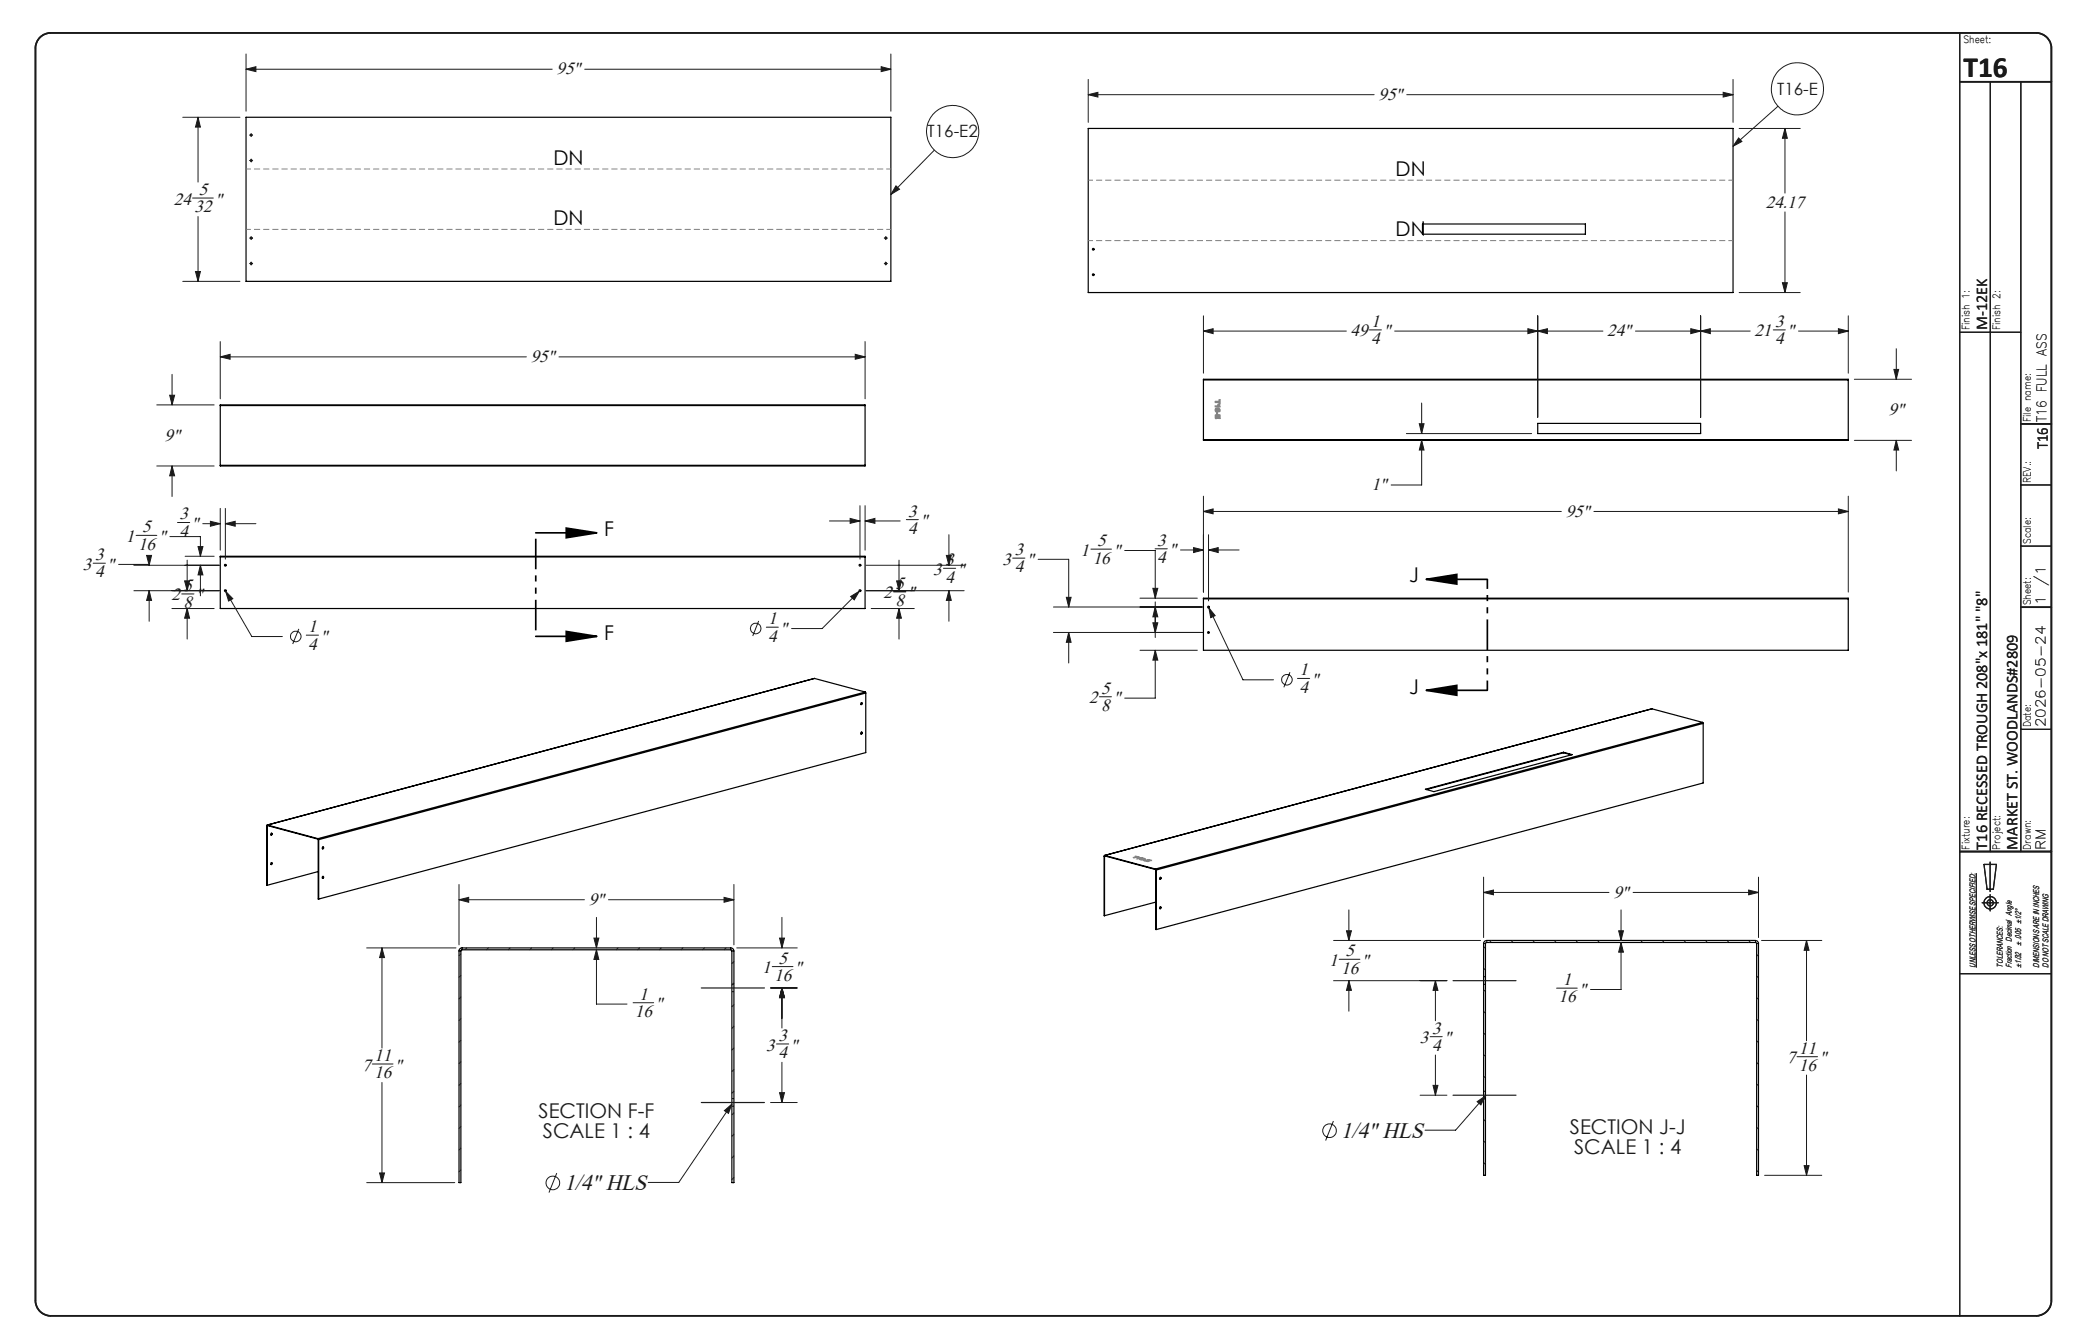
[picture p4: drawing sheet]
<svg xmlns="http://www.w3.org/2000/svg" width="432mm" height="279mm" viewBox="0 0 432 279" stroke-linecap="round" stroke-linejoin="round" font-family="sans-serif">
<g fill="none" stroke="#191924" stroke-width=".21">
<path d="M51.2 14.4l2-.5v1zM51.2 11.2v11.9M51.2 14.4h63.6M121.6 14.4h63.6M183.2 13.9l2 .5-2 .5zM185.2 11.2v11.9M226.2 19.7l2-.5v1zM226.2 16.5v8.9M226.2 19.7h59.5M292.5 19.7h67.8M358.2 19.2l2.1 .5-2.1 .5zM360.3 16.5v8.9"/>
<path d="M38 24.4h11.9M41.2 24.4l.5 2h-1.1zM41.2 24.4v13.5M51.9 28.1h.1M51.9 33.4h.1M52.1 28.1h.3M52.1 33.4h.3M52.2 27.8h.1M52.2 27.9v.3M52.2 28.4h.1M52.2 33.1h.1M52.2 33.2v.3"/>
<path d="M52.2 33.7h.1M52.5 28.1h.1M52.5 33.4h.1M186.3 38.6l.7 .7-1.8 1.1zM194.2 31.2l-9 9.2M361.5 28.7l.6 .7-1.8 1zM361.6 26.7h12.7M369.6 22.1l-9.3 8.3M371.1 26.7l.5 2.1h-1zM371.1 26.7v13.4M38 58.5h11.9M40 41.2h4.3"/>
<path d="M40.6 56.4h1.1l-.5 2.1zM41.2 45v13.5M51.9 49.5h.1M51.9 54.8h.1M52.1 49.5h.3M52.1 54.8h.3M52.2 49.2h.1M52.2 49.4v.2M52.2 49.8h.1M52.2 54.5h.1M52.2 54.6v.3M52.2 55.1h.1"/>
<path d="M52.5 49.5h.1M52.5 54.8h.1M183.8 49.5h.1M183.8 54.8h.1M184 49.5h.3M184 54.8h.3M184.1 49.2h.1M184.1 49.4v.2M184.1 49.8h.1M184.1 54.5h.1M184.1 54.6v.3M184.1 55.1h.1"/>
<path d="M184.4 49.5h.1M184.4 54.8h.1M370.6 58.8h1l-.5 2zM371.1 44.1v16.7M35.8 77.8v6.4M45.8 74.2l2-.5v1zM45.8 71v11.9M45.8 74.2h63.6M116.2 74.2h63.6M177.8 73.7l2 .5-2 .5zM179.8 71v11.9M250.2 68.8l2-.5v1.1z"/>
<path d="M250.2 68.8h29.7M250.2 65.7v11.9M284.7 68.6h2.5M289.9 68.8h43.3M317.6 68.3l2.1 .5-2.1 .6zM319.7 68.8l2-.5v1.1zM319.7 65.7v21M340 68.8h23.9M351.5 68.3l2.1 .5-2.1 .6zM353.6 68.8l2-.5v1.1zM353.6 65.7v21M361.6 60.8h12.7"/>
<path d="M368.7 68.6h2.5M373.9 68.8h10.3M382.2 68.3l2 .5-2 .6zM384.2 65.7v11.9M385.5 78.8h11.9M393.7 76.8h1l-.5 2zM394.2 72.5v6.3M32.6 96.9h11.9M32.6 84.2h11.9M35.3 82.2h1l-.5 2zM35.8 96.9l.5 2h-1zM35.8 96.9v6.3"/>
<path d="M292.4 90.1h26M295.1 88.1h1l-.5 2zM295.6 91.5l.5 2.1h-1zM295.6 91.5v9.3h-6.4M295.6 83.8v6.3M385.5 91.5h11.9M394.2 91.5l.5 2.1h-1zM394.2 91.5v6.4M19.4 117.1h2.5M24.7 117.3h6.3v.2M27.8 117.5h17.8M28.3 111.3h4.3"/>
<path d="M30.5 115.5h1l-.5 2zM35.3 111.5h6.4v4.1M36.9 108.6h2.5M38.5 115.6h6M38.9 116.5v6.3M41.2 113.6h1l-.5 2zM41.7 117.5l.5 2h-1zM41.7 117.5v6.4M42.2 108.9h3.6M43.7 108.4l2.1 .5-2.1 .5zM45.8 105.7v8.7M46.8 108.9l2.1-.5v1z"/>
<path d="M46.8 105.7v10.5M46.8 108.9h6.4M172.4 108.3h6.4M176.7 107.8l2.1 .5-2.1 .5zM178.8 105.1v11.1M179.8 108.3l2.1-.5v1zM179.8 105.1v9.3M179.8 108.3h7.3M180.1 117.5h20.3M186.9 116.5v6.3M188.4 108h2.5M196.1 118.1h2.6"/>
<path d="M196.7 115.5h1.1l-.5 2zM197.3 111.2v6.3M210.5 116h2.6M215.8 116.3h6.4v9.9M226.8 114.2h4.3M233.8 114.4h6.4v10M240.1 114.1h2.6M245.4 114.3h4.8M248.1 113.8l2.1 .5-2.1 .6zM250.2 106.3l2-.5v1zM250.2 103.2v19.9M250.2 106.3h74.4"/>
<path d="M251.2 114.3l2.1-.5v1.1zM251.2 111.2v13.7M251.2 114.3h6.4M331.4 106.3h52.8M382.2 105.8l2 .5-2 .5zM384.2 103.2v19.9M27.8 122.8h17.8M31 122.8l.5 2h-1zM31 122.8v6.4M35.7 126.5h8.8M37.8 123.5h2.5M38.4 120.8h1l-.5 2z"/>
<path d="M38.9 126.5l.5 2h-1zM38.9 126.5v6.4M46.9 122.9l1.5 1.6-.9 .5zM46.9 122.9l5.5 9.4h6.3M62.1 130.7l-1.2 3.2M63.7 132h2.5M157.7 129.1l-1.2 3.1M159.3 130.4h2.5M176.8 124l1.8-1.1-1 1.8zM178.6 122.9l-7.7 7.8h-6.3M180.1 122.8h20.3M181.1 126.5h9"/>
<path d="M185.8 123h2.5M186.4 120.8h1l-.5 2zM186.9 126.5l.5 2h-1zM186.9 126.5v6.4M197.3 122.8l.5 2h-1.1zM197.3 122.8v6.4M219 131.5h31M219 126.2h31M221.7 124.2h1l-.5 2zM222.2 131.5l.5 2h-1zM222.2 131.5v6.3M237 135.2h11.9"/>
<path d="M237 124.4h11.9M239.7 129.5h1l-.5 2zM239.7 122.3h1l-.5 2.1zM240.2 135.2l.5 2h-1zM240.2 126.2l.5 2h-1zM240.2 135.2v9.9h-6.4M240.2 125.1v7.4M251.3 126.4l1.3 1.6-.9 .4zM251.3 126.4l7.1 14.9h6.4M268.2 139.7l-1.3 3.2M228.6 144.9h2.5M269.7 141h2.6"/>
<path d="M76.2 197.1h18.6M79.4 197.1l.5 2h-1zM79.4 197.1v20.8M95.4 187l2-.5v1.1zM95.4 183.9v12.5M95.4 187h26.1M95.8 198.3l-.4 .4M97 197.1l-.3 .3M101.5 197.1l-.4 .3M106 197.1l-.4 .3M110.5 197.1l-.4 .3M115 197.1l-.4 .3"/>
<path d="M119.5 197.1l-.4 .3M123.5 195h1l-.5 2.1zM124 197.4l.5 2.1h-1zM124 197.4v11.3h6.4M124 190.7v6.4M126.5 187h26.1M128.5 197.1l-.4 .3M133 197.1l-.4 .3M137.5 197.1l-.4 .3M142 197.1l-.4 .3M146.4 197.1l-.4 .3M150.5 186.5l2.1 .5-2.1 .6z"/>
<path d="M150.9 197.1l-.4 .3M152.6 199.9l-.4 .4M152.6 183.9v12.5M153.2 197.1h12.5M162.1 195h1l-.5 2.1zM162.6 190.7v6.4M277.2 195.5h30.6M278.4 199.4h4.3M279.9 193.5h1.1l-.6 2zM280.4 189.2v6.3M308.4 185.5l2.1-.5v1zM308.4 182.4v12.5"/>
<path d="M308.4 185.5h26.1M308.8 196.7l-.4 .5M310.1 195.5l-.4 .4M314.6 195.5l-.5 .4M319.1 195.5l-.4 .4M323.5 195.5l-.4 .4M328 195.5l-.4 .4M332.5 195.5l-.4 .4M336.5 193.5h1l-.5 2zM337 195.9l.5 2h-1zM337 195.9v9.8h-6.3M337 189.2v6.3"/>
<path d="M339.5 185.5h26.1M341.5 195.5l-.4 .4M346 195.5l-.4 .4M350.5 195.5l-.4 .4M355 195.5l-.4 .4M359.4 195.5l-.3 .4M363.5 185l2.1 .5-2.1 .5zM364 195.5l-.5 .4M365.6 198.4l-.4 .4M365.6 182.4v12.5M366.2 195.5h12.5M375.6 195.5l.5 2.1h-1z"/>
<path d="M375.6 195.5v20.9M410.9 181.5v19.6M95.8 202.8l-.4 .4M95.8 207.3l-.4 .4M95.8 211.8l-.4 .4M95.8 216.3l-.4 .3M131.6 208.5h4.3M152.6 204.4l-.4 .4M152.6 208.9l-.4 .4M152.6 213.4l-.4 .4M152.6 217.9l-.4 .4M160.2 205.4h5.5"/>
<path d="M160.5 200.9h4.4M161.4 217h2.6M162.6 205.4l.5 2h-1zM162.6 205.4v8.3M277.2 203.9h23.6M280.4 203.9l.6 2h-1.1zM280.4 203.9v6.3M297.3 215.5h2.5M298.4 203.9l.5 2h-1zM298.4 203.9v8.3M298.4 219.3v8.4M308.8 201.3l-.4 .3"/>
<path d="M308.8 205.7l-.4 .4M308.8 210.2l-.4 .4M308.8 214.7l-.4 .4M308.8 219.2l-.4 .4M323.6 205.4h4.3M365.6 202.9l-.4 .4M365.6 207.4l-.4 .4M365.6 211.8l-.4 .4M365.6 216.3l-.4 .4M373.6 219.7h4.3M77.4 221.2h4.3M79.4 225v20.9"/>
<path d="M95.8 220.7l-.4 .4M95.8 225.2l-.4 .4M95.8 229.7l-.4 .4M95.8 234.2l-.4 .4M95.8 238.7l-.4 .4M150.6 230.9l1.6-1.4-.8 2zM152.2 229.5l-11.1 16.3h-6.3M152.6 222.4l-.4 .3M152.6 226.8l-.4 .5M152.6 231.4l-.4 .3M152.6 235.8l-.4 .4M160.2 229.2h5.5"/>
<path d="M162.1 227.2h1l-.5 2zM162.6 220.8v8.4M277.2 233l-1.6 4.1M295.2 227.7h5.6M297.9 225.6h1l-.5 2.1zM307.1 229l1.7-1.2-.9 1.9zM308.8 223.7l-.4 .4M308.8 232.7l-.4 .4M308.8 237.2l-.4 .4M308.8 227.8l-6.2 7.1h-6.3M365.6 220.8l-.4 .4M365.6 225.3l-.4 .4"/>
<path d="M365.6 229.8l-.4 .4M365.6 234.3l-.4 .4M365.6 238.8l-.4 .4M375.6 223.5v20.8M76.2 245.9h18.3M78.9 243.8h1l-.5 2.1zM95.8 243.2l-.4 .4M115.7 243.9l-1.6 4M152.6 240.3l-.4 .4M152.6 244.8l-.4 .4M308.8 241.7l-.4 .4M365.6 243.3l-.4 .4"/>
<path d="M366.9 244.3h11.8M375.1 242.3h1l-.5 2z"/>
<circle cx="373.7" cy="18.5" r="5.4"/>
<circle cx="198" cy="27.4" r="5.4"/>
<circle cx="61.5" cy="132.3" r="1.09"/>
<circle cx="157.1" cy="130.6" r="1.1"/>
<circle cx="267.5" cy="141.3" r="1.09"/>
<circle cx="276.4" cy="235.1" r="1.41"/>
<circle cx="114.9" cy="245.9" r="1.42"/>
</g>
<g fill="none" stroke="#191924" stroke-width=".25">
<path d="M407.4 6.8v266.7M413.8 17v160M420.1 17v160M407.4 69.1h12.7M420.1 113.5h6.4M420.1 100.8h6.4M420.1 151.6h6.4M407.4 177h19.1M412.5 179.7h2.5l-.6 5.2h-1.3zM413.7 179.2v6.1M412.1 187.7h3.3M413.7 186v3.4"/>
<path d="M145.8 205.4h13.1M302.1 203.9h13.1M407.4 202.4h19.1M145.8 229.2h13.1M302.1 227.7h13.1"/>
<circle cx="413.7" cy="187.7" r=".66"/>
<circle cx="413.8" cy="187.7" r="1.29"/>
</g>
<path d="M8.2 7.9a3.3 3.3 0 0 1 2.3-1.1h412.8a3.2 3.2 0 0 1 3.2 3.2v260.4a3.2 3.2 0 0 1-3.2 3.1h-412.8a3.2 3.2 0 0 1-3.1-3.1v-260.4a3.2 3.2 0 0 1 .8-2.1zM407.4 17h19.1M420.1 88.1h6.4M420.1 126.2h6.4M407.4 177h19.1" fill="none" stroke="#191924" stroke-width=".35"/>
<g fill="none" stroke="#000" stroke-width=".25">
<path d="M51.2 24.4h134v34.1h-134zM226.2 26.7h134.1v34.1h-134.1zM295.7 46.6h33.9v2.1h-33.9zM250.2 79v-.2h134v.2M250.2 79h134M250.2 79v12.4M384.2 79v12.4M45.8 96.7v.2h134v-.2M45.8 84.3v-.1h134v.1M45.8 84.3h134M45.8 96.7h134M45.8 84.3v12.4"/>
<path d="M179.8 84.3v12.4M250.2 91.4v.1h134v-.1M250.2 91.4h134M319.7 88h33.9v2.1h-33.9zM45.8 115.8v-.2h134v.2M45.8 115.8v10.7h134v-10.7M45.8 115.8h134M250.2 124.5v-.1h134v.1M250.2 124.5v10.7h134v-10.7M250.2 124.5h134M169.3 141h.1M169.3 141l-113.8 30.5"/>
<path d="M169.3 141l10.6 2.9M179.1 146.1l.1 .2-.2 .2M179.1 152.2l.1 .2-.2 .2M179.9 143.9l.1 .2M179.9 143.9l-113.8 30.4M180 144.1l-113.7 30.5M180 144.1v12.4l-113.7 30.4M325 156.4v.1M325 156.5l-28.5 7.6M325 156.5l1.7 .4M343.4 147.4h.1M343.4 147.4l-113.8 30.4"/>
<path d="M343.4 147.4l10.6 2.8M354 150.2l.1 .2M354 150.2l-113.8 30.5M354.1 150.4l-113.8 30.5M354.1 150.4v12.4l-113.8 30.5M55.5 171.7h.1M55.5 171.7v12.3M55.6 171.5l-.1 .2M55.6 171.6l-.1 .1M55.6 171.6l10.5 2.8M55.6 171.5v.1M55.6 171.5l10.5 2.8"/>
<path d="M55.7 171.6l-.2 .1M56.4 173.2l.1 .2-.2 .2M56.4 179.3l.1 .2-.2 .2M66.1 174.3l.2 .3M66.1 174.4v.1M66.1 174.3v.1M66.1 174.5l.2 .1M66.1 174.5v12.4h.2M66.3 174.6v12.3M67.1 176.1l.1 .2-.2 .2M229.6 178h.2M229.6 178v12.4"/>
<path d="M229.7 177.8l-.1 .2M229.7 177.9l-.1 12.5M229.7 177.9l10.5 2.9M229.7 177.8v.1M229.7 177.8l10.5 2.9M296.3 164.1l28.7-7.7 1.8 .5-28.7 7.7zM66.1 181.2l-10.6 2.8M67.1 182.2l.1 .3-.2 .1M95.6 197.2l.3-.1h56a.66 .66 0 0 1 .7 .6v48.2h-.4v-48.3l-.2-.2h-56l-.2 .3v48.2h-.4v-48.3zM240.2 180.7l.1 .2M240.2 180.8h.1M240.2 180.7v.1"/>
<path d="M240.3 180.8v.1M240.3 180.8v12.5M240.3 187.5l-10.7 2.9M240.3 180.9v12.4M241.3 182.4l-.1 .4M241.3 188.5l-.1 .4M308.6 195.7l.5-.2h55.8a.66 .66 0 0 1 .7 .7v48.1h-.4v-48.2l-.2-.2-56.1 .1-.1 .1v48.2h-.4v-48.3z"/>
<circle cx="52.2" cy="33.4" r=".18"/>
<circle cx="52.2" cy="28.1" r=".18"/>
<circle cx="52.2" cy="54.8" r=".17"/>
<circle cx="52.2" cy="49.5" r=".17"/>
<circle cx="184.2" cy="54.8" r=".17"/>
<circle cx="184.2" cy="49.5" r=".17"/>
<circle cx="227.3" cy="51.8" r=".19"/>
<circle cx="227.3" cy="57.1" r=".19"/>
<circle cx="46.8" cy="117.5" r=".19"/>
<circle cx="178.8" cy="117.5" r=".19"/>
<circle cx="46.8" cy="122.8" r=".19"/>
<circle cx="178.8" cy="122.8" r=".19"/>
<circle cx="251.2" cy="131.5" r=".19"/>
<circle cx="251.2" cy="126.2" r=".19"/>
<circle cx="179.1" cy="152.4" r=".19"/>
<circle cx="179.1" cy="146.3" r=".19"/>
<circle cx="56.5" cy="173.4" r=".17"/>
<circle cx="56.5" cy="179.6" r=".19"/>
<circle cx="67.1" cy="176.3" r=".18"/>
<circle cx="67.1" cy="182.4" r=".18"/>
<circle cx="241.2" cy="182.6" r=".18"/>
<circle cx="241.2" cy="188.7" r=".18"/>
</g>
<g fill="none" stroke="#000" stroke-width=".21" stroke-dasharray="1.3 .6" stroke-linecap="butt">
<path d="M95.8 197.7h-.4M96.1 197v.4M151.9 197.4v-.4M152.6 197.7h-.4M308.8 196.2h-.4M309.1 195.5v.4M365 195.9v-.4M365.6 196.2h-.4M152.2 206.2h.4M152.6 204.6h-.4M308.4 204.6h.4M308.8 203h-.4"/>
<path d="M152.2 230h.4M152.6 228.4h-.4M308.4 228.4h.4M308.8 226.9h-.4"/>
</g>
<path d="M111.4 110.8h12.7M117.7 109.8l6.4 1-6.4 1zM111.4 132.3h12.7M117.7 131.3l6.4 1-6.4 1zM296.5 120.4l6.4-1v2zM296.5 120.4h12.7M296.5 143.5l6.4-1v2zM296.5 143.5h12.7" fill="none" stroke="#000" stroke-width=".35"/>
<g fill="none" stroke="#808080" stroke-width=".25">
<path d="M252.7 83.5l.8-.1v-.3h.1v.8l-.1 .1v-.3h-.8zM252.7 84.4h.6l-.1-.2 .1-.1 .3 .5h-.9zM252.7 86.3h.9v.7h-.1v-.5h-.2l-.1 .5-.1-.1v-.4h-.3l-.1 .5zM252.7 85l.6-.1a.34 .34 0 0 1 .3 .3 .34 .34 0 0 1-.2 .4v-.2a.2 .2 0 0 0 .1-.2 .2 .2 0 0 0-.3-.1l.1 .3-.4 .2-.3-.3zM252.9 85.7l.2 .1v.3h-.2zM235.6 178.3l.7-.2-.3-.1 .8 .2zM236.4 178.5l.6-.2h-.4h.7zM237 178.6l.5-.2 .6 .1h-.6l.3 .1-.3 .2zM237.2 178.6h.4zM237.7 178.7l.5 .1zM238 178.9l.7-.2 .7 .2-.6-.1h-.1l.3 .2-.7-.1 .4 .2z"/>
<circle cx="253" cy="85.2" r=".16"/>
</g>
<path d="M111.4 110.8v21.5" fill="none" stroke="#000" stroke-width=".35" stroke-dasharray="6.3 1.3 1.3 1.3 1.3 1.3" stroke-dashoffset="-1.2" stroke-linecap="butt"/>
<path d="M309.2 120.4v23.1" fill="none" stroke="#000" stroke-width=".35" stroke-dasharray="6.3 1.3 1.3 1.3 1.3 1.3" stroke-dashoffset="4.3" stroke-linecap="butt"/>
<path d="M51.2 35.1h134M226.2 37.5h134.1M185.2 47.7h-134M360.3 50h-134.1" fill="none" stroke="#808080" stroke-width=".21" stroke-dasharray="1.3 .6" stroke-dashoffset=".3" stroke-linecap="butt"/>
<path d="M117.7 109.8l6.4 1-6.4 1zM117.7 131.3l6.4 1-6.4 1zM296.5 120.4l6.4-1v2zM296.5 143.5l6.4-1v2z" fill="#000"/>
<g fill="#191924">
<path d="M183.2 13.9l2 .5-2 .5zM51.2 14.4l2-.5v1zM41.2 24.4l.5 2h-1.1zM40.6 56.4h1.1l-.5 2.1zM38.9 126.5l.5 2h-1zM38.4 120.8h1l-.5 2zM30.5 115.5h1l-.5 2zM31 122.8l.5 2h-1zM41.7 117.5l.5 2h-1zM41.2 113.6h1l-.5 2zM43.7 108.4l2.1 .5-2.1 .5zM46.8 108.9l2.1-.5v1zM186.4 120.8h1l-.5 2zM186.9 126.5l.5 2h-1zM197.3 122.8l.5 2h-1.1zM196.7 115.5h1.1l-.5 2zM176.7 107.8l2.1 .5-2.1 .5zM179.8 108.3l2.1-.5v1zM176.8 124l.8 .7 1-1.8zM46.9 122.9l.6 2.1 .9-.5zM371.1 26.7l.5 2.1h-1zM370.6 58.8h1l-.5 2zM358.2 19.2l2.1 .5-2.1 .5zM226.2 19.7l2-.5v1zM162.6 205.4l.5 2h-1zM162.1 195h1l-.5 2.1zM162.6 205.4l.5 2h-1zM162.1 227.2h1l-.5 2zM150.5 186.5l2.1 .5-2.1 .6zM95.4 187l2-.5v1.1zM124 197.4l.5 2.1h-1zM123.5 195h1l-.5 2.1zM79.4 197.1l.5 2h-1zM78.9 243.8h1l-.5 2.1zM298.4 203.9l.5 2h-1zM297.9 225.6h1l-.5 2.1zM280.4 203.9l.6 2h-1.1zM279.9 193.5h1.1l-.6 2zM308.4 185.5l2.1-.5v1zM363.5 185l2.1 .5-2.1 .5zM337 195.9l.5 2h-1zM336.5 193.5h1l-.5 2zM375.1 242.3h1l-.5 2zM375.6 195.5l.5 2.1h-1z"/>
<path d="M150.6 230.9l1.6-1.4-.8 2zM307.1 229l1.7-1.2-.9 1.9z"/>
<path d="M186.3 38.6l.7 .7-1.8 1.1zM361.5 28.7l.6 .7-1.8 1z"/>
<path d="M35.8 96.9l.5 2h-1zM35.3 82.2h1l-.5 2zM177.8 73.7l2 .5-2 .5zM45.8 74.2l2-.5v1zM295.1 88.1h1l-.5 2zM295.6 91.5l.5 2.1h-1zM393.7 76.8h1l-.5 2zM394.2 91.5l.5 2.1h-1zM319.7 68.8l2-.5v1.1zM351.5 68.3l2.1 .5-2.1 .6zM317.6 68.3l2.1 .5-2.1 .6zM250.2 68.8l2-.5v1.1zM353.6 68.8l2-.5v1.1zM382.2 68.3l2 .5-2 .6z"/>
<path d="M239.7 129.5h1l-.5 2zM240.2 135.2l.5 2h-1zM221.7 124.2h1l-.5 2zM222.2 131.5l.5 2h-1zM240.2 126.2l.5 2h-1zM239.7 122.3h1l-.5 2.1zM248.1 113.8l2.1 .5-2.1 .6zM251.2 114.3l2.1-.5v1.1zM251.3 126.4l.4 2 .9-.4zM382.2 105.8l2 .5-2 .5zM250.2 106.3l2-.5v1z"/>
</g>
<text font-size="6.1" fill="#191924" x="408.2" y="16.1">T16</text>
<g font-size="4.7" fill="#191924">
<text x="278.8" y="236.5">1/4&quot; HLS</text>
<text x="117.3" y="247.3">1/4&quot; HLS</text>
</g>
<g font-size="4.2">
<text x="115.1" y="34.2">DN</text>
<text x="290.1" y="36.6">DN</text>
<text x="115.1" y="46.8">DN</text>
<text x="290.1" y="49.2">DN</text>
<text x="125.6" y="111.5">F</text>
<text x="292.9" y="121.1">J</text>
<text x="125.6" y="133">F</text>
<text x="292.9" y="144.2">J</text>
</g>
<g font-size="4.2" fill="#191924">
<text x="112" y="232.4">SECTION F-F</text>
<text x="112.9" y="236.6">SCALE 1 : 4</text>
<text x="326.4" y="235.7">SECTION J-J</text>
<text x="327.3" y="239.8">SCALE 1 : 4</text>
</g>
<g font-size="3.7" fill="#191924">
<text x="115.7" y="15.5">95&quot;</text>
<text x="286.6" y="20.8">95&quot;</text>
<text x="41.3" y="40.5">5</text>
<text x="36.1" y="42.5">24</text>
<text x="40.4" y="44.1">32</text>
<text x="44.7" y="42.5">&quot;</text>
<text x="367.1" y="43.2">24.17</text>
<text x="280.8" y="69.9">49</text>
<text x="285.1" y="67.9">1</text>
<text x="285.1" y="71.6">4</text>
<text x="287.6" y="69.9">&quot;</text>
<text x="334.1" y="69.9">24&quot;</text>
<text x="364.8" y="69.9">21</text>
<text x="369" y="67.9">3</text>
<text x="369" y="71.6">4</text>
<text x="371.6" y="69.9">&quot;</text>
<text x="110.3" y="75.3">95&quot;</text>
<text x="392.6" y="86.3">9&quot;</text>
<text x="34.2" y="91.6">9&quot;</text>
<text x="285.1" y="101.9">1&quot;</text>
<text x="37.3" y="108">3</text>
<text x="188.8" y="107.4">3</text>
<text x="325.5" y="107.4">95&quot;</text>
<text x="26.2" y="112.7">1</text>
<text x="29.6" y="110.7">5</text>
<text x="33" y="112.7">&quot;</text>
<text x="37.3" y="111.6">4</text>
<text x="39.8" y="110">&quot;</text>
<text x="188.8" y="111">4</text>
<text x="191.3" y="109.4">&quot;</text>
<text x="228.1" y="113.5">5</text>
<text x="240.5" y="113.5">3</text>
<text x="17.2" y="118.4">3</text>
<text x="19.8" y="116.5">3</text>
<text x="22.3" y="118.4">&quot;</text>
<text x="28.7" y="114.3">16</text>
<text x="194" y="119.5">3</text>
<text x="196.5" y="117.5">3</text>
<text x="199.1" y="119.5">&quot;</text>
<text x="208.4" y="117.4">3</text>
<text x="211" y="115.4">3</text>
<text x="211" y="119">4</text>
<text x="213.5" y="117.4">&quot;</text>
<text x="224.7" y="115.5">1</text>
<text x="227.2" y="117.1">16</text>
<text x="231.5" y="115.5">&quot;</text>
<text x="240.5" y="117.1">4</text>
<text x="243.1" y="115.5">&quot;</text>
<text x="19.8" y="120.1">4</text>
<text x="35.7" y="124.8">2</text>
<text x="38.2" y="122.8">5</text>
<text x="40.7" y="124.8">&quot;</text>
<text x="183.7" y="124.4">2</text>
<text x="186.2" y="122.4">5</text>
<text x="188.7" y="124.4">&quot;</text>
<text x="196.5" y="121.1">4</text>
<text x="38.2" y="126.4">8</text>
<text x="64.1" y="131.4">1</text>
<text x="159.7" y="129.8">1</text>
<text x="162.2" y="131.8">&quot;</text>
<text x="186.2" y="126">8</text>
<text x="64.1" y="135">4</text>
<text x="66.6" y="133.4">&quot;</text>
<text x="159.7" y="133.4">4</text>
<text x="270.1" y="140.4">1</text>
<text x="272.7" y="142.4">&quot;</text>
<text x="226.4" y="146.2">2</text>
<text x="229" y="144.2">5</text>
<text x="229" y="147.8">8</text>
<text x="231.5" y="146.2">&quot;</text>
<text x="270.1" y="144">4</text>
<text x="122.4" y="188.1">9&quot;</text>
<text x="335.4" y="186.6">9&quot;</text>
<text x="158.4" y="202.3">1</text>
<text x="161" y="203.9">16</text>
<text x="161.8" y="200.3">5</text>
<text x="165.3" y="202.3">&quot;</text>
<text x="276.3" y="200.8">1</text>
<text x="278.8" y="202.4">16</text>
<text x="279.7" y="198.8">5</text>
<text x="283.1" y="200.8">&quot;</text>
<text x="132.9" y="207.8">1</text>
<text x="136.3" y="209.8">&quot;</text>
<text x="324" y="208.4">16</text>
<text x="324.9" y="204.8">1</text>
<text x="328.3" y="206.8">&quot;</text>
<text x="132" y="211.4">16</text>
<text x="297.7" y="214.9">3</text>
<text x="77.8" y="220.6">11</text>
<text x="159.3" y="218.4">3</text>
<text x="161.8" y="220">4</text>
<text x="161.8" y="216.4">3</text>
<text x="164.4" y="218.4">&quot;</text>
<text x="295.2" y="216.9">3</text>
<text x="297.7" y="218.5">4</text>
<text x="300.2" y="216.9">&quot;</text>
<text x="371.4" y="221">7</text>
<text x="374" y="219">11</text>
<text x="378.3" y="221">&quot;</text>
<text x="75.3" y="222.6">7</text>
<text x="77.8" y="224.2">16</text>
<text x="82.1" y="222.6">&quot;</text>
<text x="374" y="222.6">16</text>
</g>
<g font-size="3.5" fill="#191924">
<text x="369.5" y="19.7">T16-E</text>
<text x="192.9" y="28.6">T16-E2</text>
</g>
<g font-size="3.4" fill="#191924">
<text x="413.1" y="68.7" transform="rotate(-90 413.1 68.7)">M-12EK</text>
<text x="425.7" y="93.4" transform="rotate(-90 425.7 93.4)">T16</text>
<text x="413.1" y="176.6" transform="rotate(-90 413.1 176.6)">T16 RECESSED TROUGH 208&quot;x 181&quot; &quot;8&quot;</text>
<text x="419.4" y="176.6" transform="rotate(-90 419.4 176.6)">MARKET ST. WOODLANDS#2809</text>
</g>
<g font-size="2.8" fill="#191924">
<text x="425.5" y="87.7" transform="rotate(-90 425.5 87.7)">T16 FULL ASS</text>
<text x="425.2" y="125.8" transform="rotate(-90 425.2 125.8)">1</text>
<text x="425.2" y="121.7" transform="rotate(-90 425.2 121.7)">/1</text>
<text x="425.2" y="151.2" transform="rotate(-90 425.2 151.2)">2026-05-24</text>
<text x="425.2" y="176.6" transform="rotate(-90 425.2 176.6)">RM</text>
</g>
<g font-size="2.1" fill="#191924">
<text x="408.2" y="8.9">Sheet:</text>
<text x="409.5" y="68.7" transform="rotate(-90 409.5 68.7)">Finish 1:</text>
<text x="415.8" y="68.7" transform="rotate(-90 415.8 68.7)">Finish 2:</text>
<text x="422.2" y="87.7" transform="rotate(-90 422.2 87.7)">File name:</text>
<text x="422.2" y="100.4" transform="rotate(-90 422.2 100.4)">REV.:</text>
<text x="422.2" y="113.1" transform="rotate(-90 422.2 113.1)">Scale:</text>
<text x="422.2" y="125.8" transform="rotate(-90 422.2 125.8)">Sheet:</text>
<text x="422.2" y="151.2" transform="rotate(-90 422.2 151.2)">Date:</text>
<text x="409.5" y="176.6" transform="rotate(-90 409.5 176.6)">Fixture:</text>
<text x="415.8" y="176.6" transform="rotate(-90 415.8 176.6)">Project:</text>
<text x="422.2" y="176.6" transform="rotate(-90 422.2 176.6)">Drawn:</text>
</g>
<g font-size="1.7" fill="#191924">
<text x="420.2" y="196.6" transform="rotate(-90 420.2 196.6)">± .005 ±1/2°</text>
<text x="410.7" y="201.1" transform="rotate(-90 410.7 201.1)">UNLESS OTHERWISE SPECIFIED:</text>
<text x="416.4" y="201.1" transform="rotate(-90 416.4 201.1)">TOLERANCES:</text>
<text x="418.3" y="201.1" transform="rotate(-90 418.3 201.1)">Fraction Decimal Angle</text>
<text x="420.2" y="201.1" transform="rotate(-90 420.2 201.1)">±1/32</text>
<text x="424" y="201.1" transform="rotate(-90 424 201.1)">DIMENSIONS ARE IN INCHES</text>
<text x="425.9" y="201.1" transform="rotate(-90 425.9 201.1)">DO NOT SCALE DRAWING</text>
</g>
</svg>
